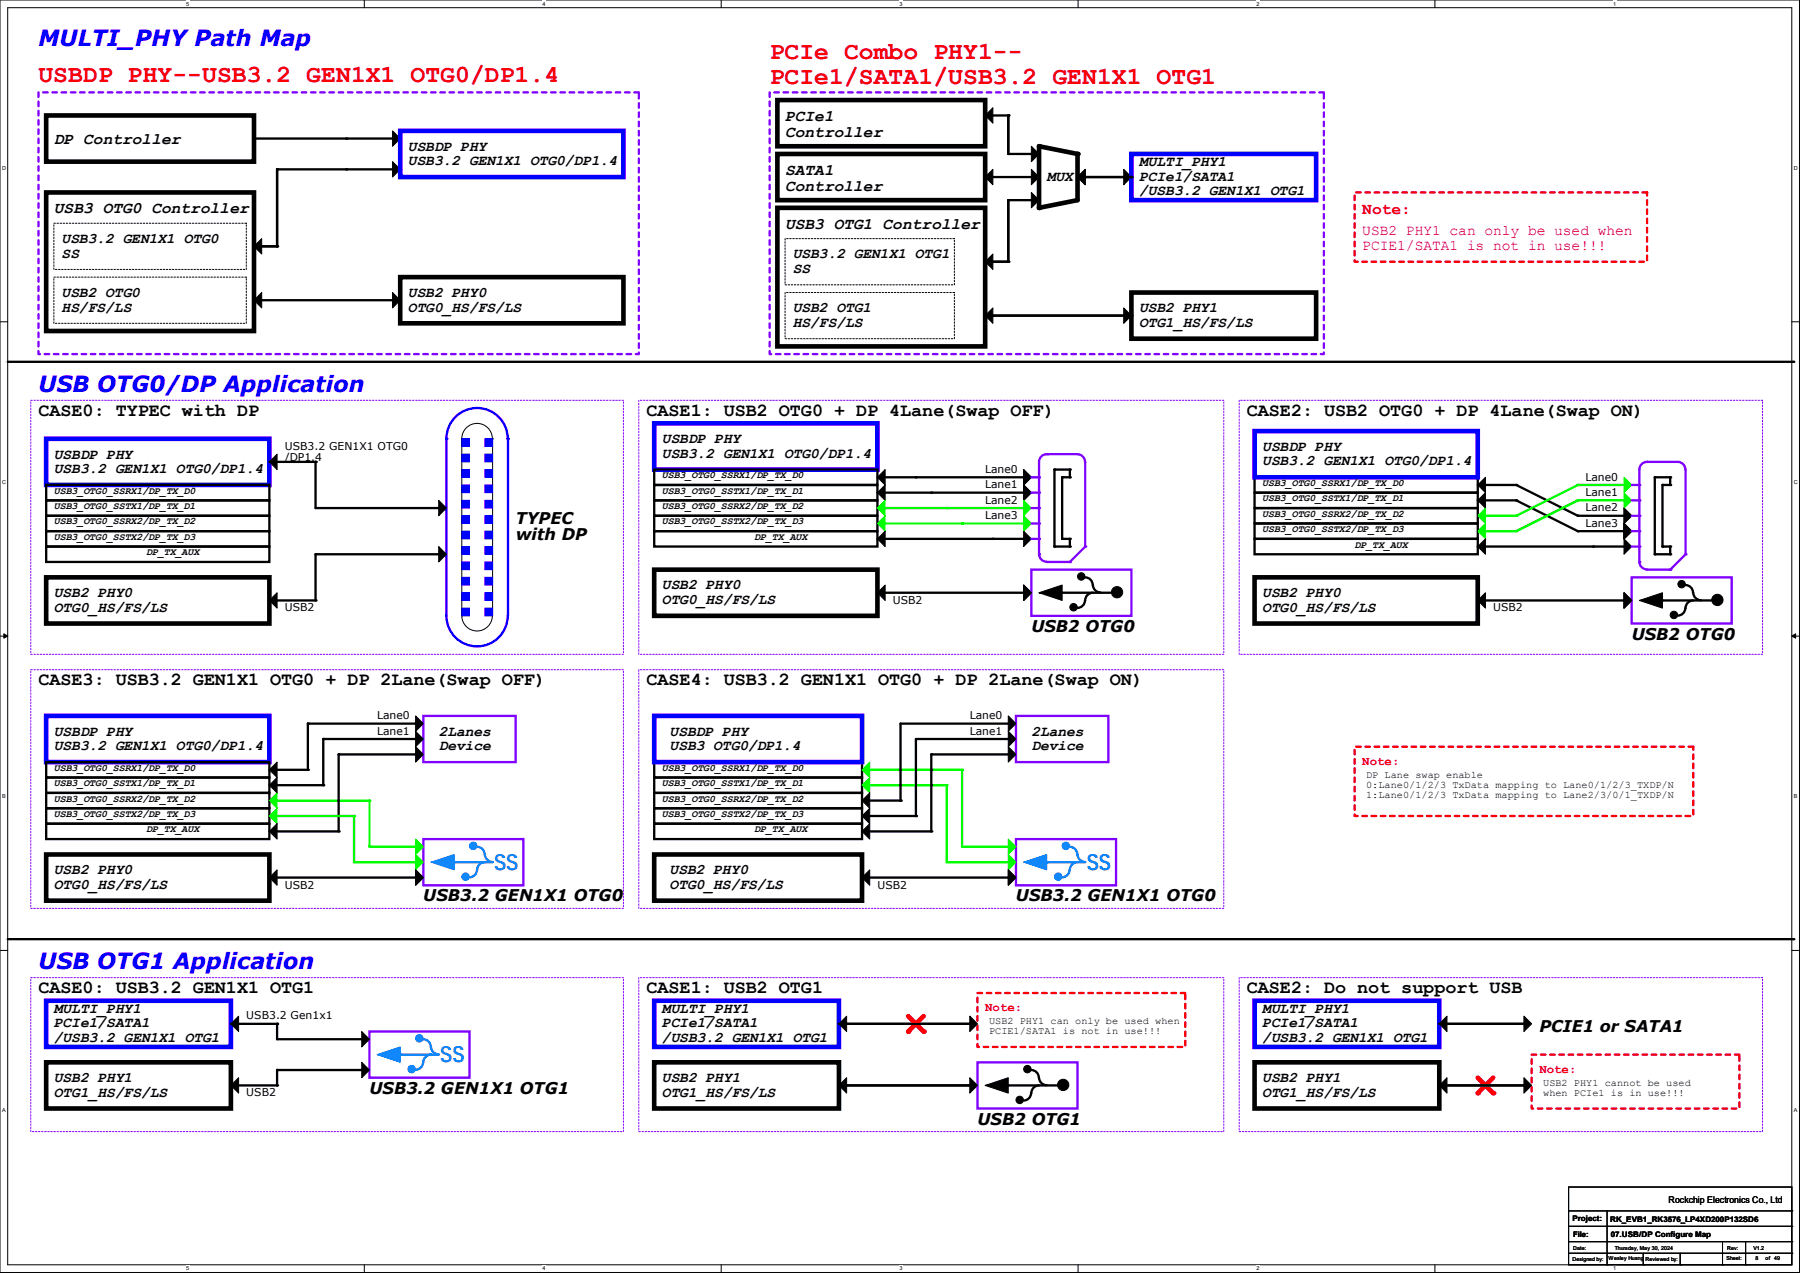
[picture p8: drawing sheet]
<svg xmlns="http://www.w3.org/2000/svg" width="297mm" height="210mm" viewBox="0 0 297 210" stroke-linecap="round" stroke-linejoin="round" font-family="sans-serif">
<path d="M0 0h296.9v209.9h-296.9zM1.3 1.3h294.4v207.4h-294.4z" fill="none" stroke="#000" stroke-width=".17"/>
<g fill="#fff">
<path d="M30.7 .1h.5v1h-.5z"/>
<path d="M30.7 208.8h.5v1h-.5z"/>
</g>
<path d="M60.1 0v1.3M60.1 208.7v1.2" fill="none" stroke="#000" stroke-width=".17"/>
<g fill="#fff">
<path d="M89.5 .1h.5v1h-.5z"/>
<path d="M89.5 208.8h.5v1h-.5z"/>
</g>
<path d="M119 0v1.3M119 208.7v1.2" fill="none" stroke="#000" stroke-width=".17"/>
<g fill="#fff">
<path d="M148.4 .1h.5v1h-.5z"/>
<path d="M148.4 208.8h.5v1h-.5z"/>
</g>
<path d="M177.9 0v1.3M177.9 208.7v1.2" fill="none" stroke="#000" stroke-width=".17"/>
<g fill="#fff">
<path d="M207.3 .1h.5v1h-.5z"/>
<path d="M207.3 208.8h.5v1h-.5z"/>
</g>
<path d="M236.8 0v1.3M236.8 208.7v1.2" fill="none" stroke="#000" stroke-width=".17"/>
<g fill="#fff">
<path d="M266.2 .1h.5v1h-.5z"/>
<path d="M266.2 208.8h.5v1h-.5z"/>
<path d="M.3 27.2h.7v1h-.7z"/>
<path d="M296 27.2h.6v1h-.6z"/>
<path d="M.3 79h.7v1h-.7z"/>
<path d="M296 79h.6v1h-.6z"/>
</g>
<path d="M0 53.1h1.3M295.7 53.1h1.2" fill="none" stroke="#000" stroke-width=".17"/>
<g fill="#fff">
<path d="M.3 130.9h.6v1h-.6z"/>
<path d="M296 130.9h.6v1h-.6z"/>
</g>
<path d="M0 104.9h1.3M295.7 104.9h1.2" fill="none" stroke="#000" stroke-width=".17"/>
<path d="M.6 104.6l.7 .3-.7 .4zM295.7 104.9l.6-.3v.7z" fill="#000" stroke="#000" stroke-width=".17"/>
<g fill="#fff">
<path d="M.3 182.7h.6v1h-.6z"/>
<path d="M296 182.7h.5v1h-.5z"/>
</g>
<path d="M0 156.8h1.3M295.7 156.8h1.2" fill="none" stroke="#000" stroke-width=".17"/>
<path d="M5.1 66h97.8v41.9h-97.8zM105.4 66h96.5v41.9h-96.5zM204.5 66h86.3v41.9h-86.3zM5.1 110.5h97.8v39.4h-97.8zM105.4 110.5h96.5v39.4h-96.5zM5.1 161.3h97.8v25.4h-97.8zM105.4 161.3h96.5v25.4h-96.5zM204.5 161.3h86.3v25.4h-86.3z" fill="none" stroke="#8000ff" stroke-width=".17" stroke-dasharray=".3 .3"/>
<path d="M6.3 15.2h99.1v43.2h-99.1zM127 15.2h91.4v43.2h-91.4z" fill="none" stroke="#8000ff" stroke-width=".38" stroke-dasharray=".8 .8"/>
<path d="M223.5 31.7h48.3v11.5h-48.3zM223.5 123.2h55.9v11.4h-55.9zM161.3 163.8h34.3v8.9h-34.3zM252.7 174h34.3v8.9h-34.3z" fill="none" stroke="#f00" stroke-width=".38" stroke-dasharray=".8 .8"/>
<g fill="none" stroke="#000" stroke-width=".38">
<path d="M162.6 19h3.8v6.4h5M41.9 22.9h24.1M66 27.9h-20.3v12.7h-3.8M163.8 29.2h6.4M171.4 33h-5v10.2h-3.8M177.8 29.2h8.9M1.3 59.7h294.6M41.9 49.5h22.9M162.6 52.1h24.1M107.9 77.5h36.9v2.5h-36.9zM207 78.7h36.8v2.6h-36.8zM7.6 87.6h36.8v2.6h-36.8z"/>
<path d="M7.6 85.1h36.8v2.5h-36.8zM7.6 82.5h36.8v2.6h-36.8zM7.6 80h36.8v2.5h-36.8zM7.6 90.2h36.8v2.5h-36.8zM107.9 80h36.9v2.5h-36.9zM107.9 87.6h36.9v2.6h-36.9zM107.9 85.1h36.9v2.5h-36.9zM107.9 82.5h36.9v2.6h-36.9zM207 86.4h36.8v2.5h-36.8zM207 83.8h36.8v2.6h-36.8zM207 81.3h36.8v2.5h-36.8zM207 88.9h36.8v2.5h-36.8z"/>
<path d="M7.6 128.3h36.8v2.5h-36.8zM7.6 135.9h36.8v2.5h-36.8zM7.6 133.3h36.8v2.6h-36.8zM7.6 125.7h36.8v2.6h-36.8zM7.6 130.8h36.8v2.5h-36.8zM107.9 130.8h34.3v2.5h-34.3zM107.9 125.7h34.3v2.6h-34.3zM107.9 133.3h34.3v2.6h-34.3zM107.9 128.3h34.3v2.5h-34.3zM107.9 135.9h34.3v2.5h-34.3z"/>
</g>
<g fill="#000">
<circle cx="166.4" cy="19" r=".19"/>
<circle cx="45.7" cy="27.9" r=".19"/>
<circle cx="57.1" cy="22.9" r=".19"/>
<circle cx="57.2" cy="27.9" r=".19"/>
<circle cx="66" cy="27.9" r=".19"/>
<circle cx="66" cy="22.9" r=".19"/>
<circle cx="166.4" cy="33" r=".19"/>
<circle cx="170.2" cy="29.2" r=".19"/>
<circle cx="171.4" cy="25.4" r=".19"/>
<circle cx="171.4" cy="34.3" r=".38"/>
<circle cx="171.4" cy="24.1" r=".38"/>
<circle cx="171.5" cy="33" r=".19"/>
<circle cx="177.8" cy="25.4" r=".38"/>
<circle cx="186.7" cy="29.2" r=".19"/>
<circle cx="45.7" cy="40.6" r=".19"/>
<circle cx="64.8" cy="49.5" r=".19"/>
<circle cx="166.4" cy="43.2" r=".19"/>
<circle cx="186.7" cy="52.1" r=".19"/>
<circle cx="295.9" cy="59.7" r=".19"/>
</g>
<g fill="none" stroke="#000" stroke-width=".76">
<path d="M7.6 19h34.3v7.7h-34.3zM128.3 16.5h34.3v7.6h-34.3zM7.6 31.7h34.3v22.9h-34.3zM128.3 25.4h34.3v7.6h-34.3zM128.3 34.3h34.3v22.8h-34.3zM171.4 24.1l6.4 1.3v7.6l-6.4 1.3zM66 45.7h36.9v7.6h-36.9zM186.7 48.3h30.5v7.6h-30.5zM7.6 95.2h36.8v7.7h-36.8zM107.9 94h36.9v7.6h-36.9zM207 95.2h36.8v7.7h-36.8zM7.6 141h36.8v7.6h-36.8z"/>
<path d="M107.9 141h34.3v7.6h-34.3zM7.6 175.3h30.5v7.6h-30.5zM107.9 175.3h30.5v7.6h-30.5zM207 175.3h30.5v7.6h-30.5z"/>
</g>
<g fill="#000" stroke="#000" stroke-width=".17">
<path d="M163.8 17.8v2.5l-1.2-1.3z" fill-rule="evenodd"/>
<path d="M64.8 21.6l1.2 1.3-1.2 1.2z" fill-rule="evenodd"/>
<path d="M64.8 26.7l1.2 1.2-1.2 1.3z" fill-rule="evenodd"/>
<path d="M163.8 27.9v2.6l-1.2-1.3z" fill-rule="evenodd"/>
<path d="M170.2 24.1l1.2 1.3-1.2 1.3z" fill-rule="evenodd"/>
<path d="M170.2 27.9l1.2 1.3-1.2 1.3z" fill-rule="evenodd"/>
<path d="M170.2 31.7l1.2 1.3-1.2 1.3z" fill-rule="evenodd"/>
<path d="M179.1 27.9v2.6l-1.3-1.3z" fill-rule="evenodd"/>
<path d="M179.1 27.9v2.6l-1.3-1.3z" fill-rule="evenodd"/>
<path d="M185.4 27.9l1.3 1.3-1.3 1.3z" fill-rule="evenodd"/>
<path d="M41.9 40.6l1.3-1.2v2.5z" fill-rule="evenodd"/>
<path d="M41.9 49.5l1.3-1.2v2.5z" fill-rule="evenodd"/>
<path d="M64.8 48.3l1.2 1.2-1.2 1.3z" fill-rule="evenodd"/>
<path d="M163.8 41.9v2.5l-1.2-1.2z" fill-rule="evenodd"/>
<path d="M163.8 50.8v2.5l-1.2-1.2z" fill-rule="evenodd"/>
<path d="M185.4 50.8l1.3 1.3-1.3 1.2z" fill-rule="evenodd"/>
</g>
<path d="M8.9 36.8h31.7v7.6h-31.7zM129.5 39.4h28v7.6h-28zM8.9 45.7h31.7v7.6h-31.7zM129.5 48.3h28v7.6h-28z" fill="none" stroke="#000" stroke-width=".17" stroke-dasharray=".3 .3"/>
<path d="M66 21.6h36.9v7.6h-36.9zM186.7 25.4h30.5v7.6h-30.5zM7.6 72.4h36.8v7.6h-36.8zM107.9 69.8h36.9v7.7h-36.9zM207 71.1h36.8v7.6h-36.8zM7.6 118.1h36.8v7.6h-36.8zM107.9 118.1h34.3v7.6h-34.3zM7.6 165.1h30.5v7.6h-30.5zM107.9 165.1h30.5v7.6h-30.5zM207 165.1h30.5v7.6h-30.5z" fill="none" stroke="#00f" stroke-width=".76"/>
<path d="M177.8 74.9h-5.1a1.25 1.25 0 0 0-1.3 1.3" fill="none" stroke="#8000ff" stroke-width=".38"/>
<circle cx="172.7" cy="74.9" r=".19" fill="#8000ff"/>
<path d="M171.4 76.2v15.2M177.8 74.9a1.25 1.25 0 0 1 1.2 1.3" fill="none" stroke="#8000ff" stroke-width=".38"/>
<circle cx="171.4" cy="91.4" r=".19" fill="#8000ff"/>
<path d="M179.1 76.2v14" fill="none" stroke="#8000ff" stroke-width=".38"/>
<circle cx="179.1" cy="90.2" r=".19" fill="#8000ff"/>
<path d="M276.9 76.2h-5.1a1.25 1.25 0 0 0-1.3 1.3" fill="none" stroke="#8000ff" stroke-width=".38"/>
<circle cx="271.8" cy="76.2" r=".19" fill="#8000ff"/>
<path d="M270.5 77.5v15.2M276.9 76.2a1.25 1.25 0 0 1 1.2 1.3" fill="none" stroke="#8000ff" stroke-width=".38"/>
<path d="M44.4 76.2l1.3-1.3v2.6z" fill-rule="evenodd" fill="#000" stroke="#000" stroke-width=".17"/>
<circle cx="270.5" cy="92.7" r=".19" fill="#8000ff"/>
<path d="M278.1 77.5v13.9" fill="none" stroke="#8000ff" stroke-width=".38"/>
<circle cx="278.1" cy="91.4" r=".19" fill="#8000ff"/>
<path d="M44.4 76.2h7.7M175.3 88.9v-10.2h1.2v-1.2h-2.5v12.7M250.2 80l10.1 5.1M274.3 90.2v-10.2h1.3v-1.3h-2.6v12.7" fill="none" stroke="#000" stroke-width=".38"/>
<g fill="#000">
<circle cx="52.1" cy="76.2" r=".19"/>
<circle cx="174" cy="77.5" r=".19"/>
<circle cx="175.3" cy="78.7" r=".19"/>
<circle cx="176.5" cy="77.5" r=".19"/>
<circle cx="176.5" cy="78.7" r=".19"/>
<circle cx="273" cy="78.7" r=".19"/>
<circle cx="275.6" cy="78.7" r=".19"/>
<circle cx="175.3" cy="88.9" r=".19"/>
<circle cx="260.4" cy="85.1" r=".19"/>
<circle cx="274.3" cy="80" r=".19"/>
<circle cx="274.3" cy="90.2" r=".19"/>
<circle cx="275.6" cy="80" r=".19"/>
</g>
<g fill="#000" stroke="#000" stroke-width=".17">
<path d="M146 77.5v2.5l-1.2-1.3z" fill-rule="evenodd"/>
<path d="M168.9 77.5l1.3 1.2-1.3 1.3z" fill-rule="evenodd"/>
<path d="M168.9 77.5l1.3 1.2-1.3 1.3z" fill-rule="evenodd"/>
<path d="M243.8 80l1.3-1.3v2.6z" fill-rule="evenodd"/>
</g>
<path d="M83.8 72.4a5.1 5.1 0 0 0-5.1-5.1 5.1 5.1 0 0 0-5 5.1v29.2a5.1 5.1 0 0 0 5 5 5.1 5.1 0 0 0 5.1-5" fill="none" stroke="#00f" stroke-width=".38"/>
<path d="M170.2 94h16.5v7.6h-16.5zM269.2 95.2h16.5v7.7h-16.5zM69.8 118.1h15.3v7.6h-15.3zM167.6 118.1h15.3v7.6h-15.3zM69.8 138.4h16.6v7.6h-16.6zM167.6 138.4h16.5v7.6h-16.5zM61 170.2h16.5v7.6h-16.5zM161.3 175.3h16.5v7.6h-16.5z" fill="none" stroke="#8000ff" stroke-width=".38"/>
<path d="M268 78.7l1.2 1.3-1.2 1.3z" fill-rule="evenodd" fill="#0f0" stroke="#0f0" stroke-width=".17"/>
<circle cx="73.7" cy="72.4" r=".19" fill="#00f"/>
<g fill="#000" stroke="#000" stroke-width=".17">
<path d="M146 80v2.5l-1.2-1.2z" fill-rule="evenodd"/>
<path d="M168.9 80l1.3 1.3-1.3 1.2z" fill-rule="evenodd"/>
<path d="M168.9 80l1.3 1.3-1.3 1.2z" fill-rule="evenodd"/>
</g>
<path d="M144.8 78.7h24.1" fill="none" stroke="#000" stroke-width=".38"/>
<g fill="#000">
<circle cx="151.1" cy="78.7" r=".19"/>
<circle cx="168.9" cy="78.7" r=".19"/>
</g>
<path d="M170.2 78.7h1.2" fill="none" stroke="#8000ff" stroke-width=".38"/>
<circle cx="171.5" cy="78.7" r=".19" fill="#8000ff"/>
<path d="M243.8 80h6.4M250.2 82.5l10.1 5.1" fill="none" stroke="#000" stroke-width=".38"/>
<g fill="#000">
<circle cx="250.2" cy="80" r=".19"/>
<circle cx="260.4" cy="87.6" r=".19"/>
</g>
<g fill="#000" stroke="#000" stroke-width=".17">
<path d="M72.4 82.5l1.3 1.3-1.3 1.3z" fill-rule="evenodd"/>
<path d="M243.8 82.5l1.3-1.2v2.5z" fill-rule="evenodd"/>
</g>
<g fill="#0f0" stroke="#0f0" stroke-width=".17">
<path d="M268 81.3l1.2 1.2-1.2 1.3z" fill-rule="evenodd"/>
<path d="M144.8 83.8l1.2-1.3v2.6z" fill-rule="evenodd"/>
<path d="M168.9 82.5l1.3 1.3-1.3 1.3z" fill-rule="evenodd"/>
</g>
<path d="M76.2 72.4v29.2M76.2 101.6h.1" fill="none" stroke="#000" stroke-width=".17"/>
<path d="M269.2 80h1.3" fill="none" stroke="#8000ff" stroke-width=".38"/>
<circle cx="270.5" cy="80" r=".19" fill="#8000ff"/>
<path d="M260.3 80h7.7" fill="none" stroke="#0f0" stroke-width=".38"/>
<circle cx="268" cy="80" r=".19" fill="#0f0"/>
<path d="M76.2 72.4a2.52 2.52 0 0 1 2.5-2.5 2.52 2.52 0 0 1 2.5 2.5M76.2 101.6a2.52 2.52 0 0 0 2.5 2.5 2.52 2.52 0 0 0 2.5-2.5" fill="none" stroke="#000" stroke-width=".17"/>
<path d="M144.8 81.3h24.1" fill="none" stroke="#000" stroke-width=".38"/>
<g fill="#000">
<circle cx="153.7" cy="81.3" r=".19"/>
<circle cx="168.9" cy="81.3" r=".19"/>
</g>
<path d="M170.2 81.3h1.2" fill="none" stroke="#8000ff" stroke-width=".38"/>
<circle cx="171.4" cy="81.3" r=".19" fill="#8000ff"/>
<g fill="#0f0" stroke="#0f0" stroke-width=".17">
<path d="M243.8 85.1l1.3-1.3v2.6z" fill-rule="evenodd"/>
<path d="M144.8 86.4l1.2-1.3v2.5z" fill-rule="evenodd"/>
<path d="M168.9 85.1l1.3 1.3-1.3 1.2z" fill-rule="evenodd"/>
</g>
<g fill="#000" stroke="#000" stroke-width=".17">
<path d="M268 83.8l1.2 1.3-1.2 1.3z" fill-rule="evenodd"/>
<path d="M268 83.8l1.2 1.3-1.2 1.3z" fill-rule="evenodd"/>
</g>
<path d="M52.1 76.2v7.6M243.8 82.5h6.4" fill="none" stroke="#000" stroke-width=".38"/>
<g fill="#000">
<circle cx="52.1" cy="76.2" r=".19"/>
<circle cx="250.2" cy="82.6" r=".19"/>
</g>
<path d="M269.2 82.5h1.3" fill="none" stroke="#8000ff" stroke-width=".38"/>
<circle cx="270.5" cy="82.6" r=".19" fill="#8000ff"/>
<path d="M260.3 82.5h7.7" fill="none" stroke="#0f0" stroke-width=".38"/>
<circle cx="268" cy="82.6" r=".19" fill="#0f0"/>
<path d="M52.1 83.8h20.3" fill="none" stroke="#000" stroke-width=".38"/>
<circle cx="72.4" cy="83.8" r=".19" fill="#000"/>
<path d="M146 83.8h10.2" fill="none" stroke="#0f0" stroke-width=".38"/>
<circle cx="156.2" cy="83.8" r=".19" fill="#0f0"/>
<path d="M170.2 83.8h1.2" fill="none" stroke="#8000ff" stroke-width=".38"/>
<circle cx="171.5" cy="83.8" r=".19" fill="#8000ff"/>
<path d="M81.3 72.4h.1M81.3 72.4v29.2M175.3 88.9h.1" fill="none" stroke="#000" stroke-width=".17"/>
<path d="M243.8 87.6l1.3-1.2v2.5z" fill-rule="evenodd" fill="#0f0" stroke="#0f0" stroke-width=".17"/>
<g fill="#000" stroke="#000" stroke-width=".17">
<path d="M144.8 88.9l1.2-1.3v2.6z" fill-rule="evenodd"/>
<path d="M268 86.4l1.2 1.2-1.2 1.3z" fill-rule="evenodd"/>
<path d="M268 86.4l1.2 1.2-1.2 1.3z" fill-rule="evenodd"/>
<path d="M268 86.4l1.2 1.2-1.2 1.3z" fill-rule="evenodd"/>
<path d="M268 86.4l1.2 1.2-1.2 1.3z" fill-rule="evenodd"/>
</g>
<path d="M175.3 88.9h1.2" fill="none" stroke="#000" stroke-width=".38"/>
<circle cx="176.5" cy="88.9" r=".19" fill="#000"/>
<path d="M179.1 90.2l-2.6 2.5" fill="none" stroke="#8000ff" stroke-width=".38"/>
<circle cx="176.5" cy="92.7" r=".19" fill="#8000ff"/>
<path d="M176.5 88.9v1.3" fill="none" stroke="#000" stroke-width=".38"/>
<circle cx="176.5" cy="90.2" r=".19" fill="#000"/>
<path d="M168.9 87.6l1.3 1.3-1.3 1.3z" fill-rule="evenodd" fill="#000" stroke="#000" stroke-width=".17"/>
<path d="M245.1 85.1h5.1" fill="none" stroke="#0f0" stroke-width=".38"/>
<circle cx="250.2" cy="85.1" r=".19" fill="#0f0"/>
<path d="M260.3 85.1h7.7" fill="none" stroke="#000" stroke-width=".38"/>
<circle cx="268" cy="85.1" r=".19" fill="#000"/>
<path d="M269.2 85.1h1.3" fill="none" stroke="#8000ff" stroke-width=".38"/>
<circle cx="270.5" cy="85.1" r=".19" fill="#8000ff"/>
<path d="M274.3 90.2h.1" fill="none" stroke="#000" stroke-width=".17"/>
<path d="M146 86.4h12.7" fill="none" stroke="#0f0" stroke-width=".38"/>
<circle cx="158.7" cy="86.4" r=".19" fill="#0f0"/>
<path d="M170.2 86.4h1.2" fill="none" stroke="#8000ff" stroke-width=".38"/>
<circle cx="171.5" cy="86.4" r=".19" fill="#8000ff"/>
<path d="M171.4 91.4a1.25 1.25 0 0 0 1.3 1.3M278.1 91.4l-2.5 2.6" fill="none" stroke="#8000ff" stroke-width=".38"/>
<path d="M174 90.2h2.5M274.3 90.2h1.3" fill="none" stroke="#000" stroke-width=".38"/>
<g fill="#000">
<circle cx="174" cy="90.2" r=".19"/>
<circle cx="275.6" cy="90.2" r=".19"/>
</g>
<path d="M243.8 90.2l1.3-1.3v2.5z" fill-rule="evenodd" fill="#000" stroke="#000" stroke-width=".17"/>
<circle cx="275.6" cy="94" r=".19" fill="#8000ff"/>
<path d="M275.6 90.2v1.2" fill="none" stroke="#000" stroke-width=".38"/>
<circle cx="275.6" cy="91.4" r=".19" fill="#000"/>
<g fill="#000" stroke="#000" stroke-width=".17">
<path d="M72.4 90.2l1.3 1.2-1.3 1.3z" fill-rule="evenodd"/>
<path d="M268 88.9l1.2 1.3-1.2 1.2z" fill-rule="evenodd"/>
</g>
<path d="M83.8 72.4v29.2" fill="none" stroke="#00f" stroke-width=".38"/>
<circle cx="83.8" cy="72.4" r=".19" fill="#00f"/>
<path d="M172.7 92.7h3.8" fill="none" stroke="#8000ff" stroke-width=".38"/>
<circle cx="176.5" cy="92.7" r=".19" fill="#8000ff"/>
<path d="M245.1 87.6h5.1" fill="none" stroke="#0f0" stroke-width=".38"/>
<circle cx="250.2" cy="87.6" r=".19" fill="#0f0"/>
<path d="M260.3 87.6h7.7" fill="none" stroke="#000" stroke-width=".38"/>
<circle cx="268" cy="87.6" r=".19" fill="#000"/>
<path d="M269.2 87.6h1.3" fill="none" stroke="#8000ff" stroke-width=".38"/>
<circle cx="270.5" cy="87.6" r=".19" fill="#8000ff"/>
<path d="M170.2 88.9h1.2M270.5 92.7a1.25 1.25 0 0 0 1.3 1.2" fill="none" stroke="#8000ff" stroke-width=".38"/>
<path d="M144.8 88.9h19M273 91.4h2.6" fill="none" stroke="#000" stroke-width=".38"/>
<g fill="#000">
<circle cx="163.8" cy="88.9" r=".19"/>
<circle cx="273" cy="91.4" r=".19"/>
</g>
<circle cx="171.4" cy="88.9" r=".19" fill="#8000ff"/>
<path d="M271.8 94h3.8" fill="none" stroke="#8000ff" stroke-width=".38"/>
<circle cx="275.6" cy="94" r=".19" fill="#8000ff"/>
<circle cx="178.4" cy="95.1" r=".61" fill="#000" stroke="#000" stroke-width=".17"/>
<path d="M243.8 90.2h19.1" fill="none" stroke="#000" stroke-width=".38"/>
<circle cx="262.9" cy="90.2" r=".19" fill="#000"/>
<path d="M269.2 90.2h1.3" fill="none" stroke="#8000ff" stroke-width=".38"/>
<circle cx="270.5" cy="90.2" r=".19" fill="#8000ff"/>
<path d="M52.1 91.4h20.3M163.8 88.9h5.1M179.1 95.2a1.25 1.25 0 0 1 1.2 1.3M180.3 96.5a1.25 1.25 0 0 0 1.3 1.2M278.1 96.5a1.25 1.25 0 0 1 1.3 1.3" fill="none" stroke="#000" stroke-width=".38"/>
<g fill="#000">
<circle cx="72.4" cy="91.4" r=".19"/>
<circle cx="168.9" cy="88.9" r=".19"/>
</g>
<g fill="#000" stroke="#000" stroke-width=".17">
<circle cx="184.3" cy="97.7" r=".93"/>
<circle cx="277.5" cy="96.4" r=".61"/>
<circle cx="283.4" cy="99" r=".93"/>
</g>
<path d="M156.2 83.8h12.7" fill="none" stroke="#0f0" stroke-width=".38"/>
<circle cx="168.9" cy="83.8" r=".19" fill="#0f0"/>
<g fill="#000" stroke="#000" stroke-width=".17">
<path d="M44.4 99.1l1.3-1.3v2.5z" fill-rule="evenodd"/>
<path d="M146 96.5v2.6l-1.2-1.3z" fill-rule="evenodd"/>
<path d="M168.9 96.5l1.3 1.3-1.3 1.3z" fill-rule="evenodd"/>
<path d="M168.9 96.5l1.3 1.3-1.3 1.3z" fill-rule="evenodd"/>
<path d="M168.9 96.5l1.3 1.3-1.3 1.3z" fill-rule="evenodd"/>
<path d="M171.4 97.8l3.9-1.3v2.6l-3.9-1.3h1.3z" fill-rule="evenodd"/>
<circle cx="177.1" cy="100.2" r=".61"/>
</g>
<path d="M175.1 97.8h8.3M179 99.1a1.25 1.25 0 0 1-1.2 1.2M180.3 97.8a1.25 1.25 0 0 0-1.2 1.3M262.9 90.2h5.1M279.4 97.8a1.25 1.25 0 0 0 1.3 1.2" fill="none" stroke="#000" stroke-width=".38"/>
<g fill="#000">
<circle cx="175.1" cy="97.8" r=".19"/>
<circle cx="268" cy="90.2" r=".19"/>
</g>
<path d="M260.3 80l-10.1 5.1" fill="none" stroke="#0f0" stroke-width=".38"/>
<circle cx="260.4" cy="80" r=".19" fill="#0f0"/>
<g fill="#000" stroke="#000" stroke-width=".17">
<path d="M243.8 99.1l1.3-1.3v2.5z" fill-rule="evenodd"/>
<path d="M268 97.8l1.2 1.3-1.2 1.2z" fill-rule="evenodd"/>
<path d="M268 97.8l1.2 1.3-1.2 1.2z" fill-rule="evenodd"/>
<path d="M268 97.8l1.2 1.3-1.2 1.2z" fill-rule="evenodd"/>
<path d="M270.5 99.1l3.8-1.3v2.5l-3.8-1.2h1.3z" fill-rule="evenodd"/>
</g>
<path d="M274.2 99.1h8.2M279.4 99.1a1.25 1.25 0 0 0-1.3 1.2" fill="none" stroke="#000" stroke-width=".38"/>
<circle cx="274.2" cy="99.1" r=".19" fill="#000"/>
<path d="M158.7 86.4h10.2" fill="none" stroke="#0f0" stroke-width=".38"/>
<circle cx="168.9" cy="86.4" r=".19" fill="#0f0"/>
<path d="M52.1 91.4v7.7M144.8 97.8h24.1M278.1 100.3a1.25 1.25 0 0 1-1.2 1.3" fill="none" stroke="#000" stroke-width=".38"/>
<circle cx="276.2" cy="101.5" r=".61" fill="#000" stroke="#000" stroke-width=".17"/>
<g fill="#000">
<circle cx="52.1" cy="91.4" r=".19"/>
<circle cx="168.9" cy="97.8" r=".19"/>
</g>
<path d="M260.3 82.5l-10.1 5.1" fill="none" stroke="#0f0" stroke-width=".38"/>
<circle cx="260.4" cy="82.6" r=".19" fill="#0f0"/>
<path d="M44.4 99.1h7.7M243.8 99.1h24.2M68.6 119.4h-17.8v7.6h-6.4M148.6 119.4h17.8M68.6 121.9h-15.3v7.6M151.1 121.9h15.3M153.7 124.5h12.7" fill="none" stroke="#000" stroke-width=".38"/>
<g fill="#000">
<circle cx="52.1" cy="99.1" r=".19"/>
<circle cx="268" cy="99.1" r=".19"/>
<circle cx="50.8" cy="119.4" r=".19"/>
<circle cx="68.6" cy="119.4" r=".19"/>
<circle cx="166.4" cy="119.4" r=".19"/>
<circle cx="50.8" cy="127" r=".19"/>
<circle cx="53.3" cy="121.9" r=".19"/>
<circle cx="68.6" cy="121.9" r=".19"/>
<circle cx="166.4" cy="121.9" r=".19"/>
<circle cx="166.4" cy="124.5" r=".19"/>
</g>
<g fill="#000" stroke="#000" stroke-width=".17">
<path d="M68.6 118.1l1.2 1.3-1.2 1.2z" fill-rule="evenodd"/>
<path d="M166.4 118.1l1.2 1.3-1.2 1.2z" fill-rule="evenodd"/>
<path d="M44.4 127l1.3-1.3v2.6z" fill-rule="evenodd"/>
<path d="M45.7 128.3v2.5l-1.3-1.3z" fill-rule="evenodd"/>
<path d="M68.6 120.6l1.2 1.3-1.2 1.3z" fill-rule="evenodd"/>
<path d="M68.6 123.2l1.2 1.3-1.2 1.2z" fill-rule="evenodd"/>
<path d="M166.4 120.6l1.2 1.3-1.2 1.3z" fill-rule="evenodd"/>
<path d="M166.4 123.2l1.2 1.3-1.2 1.2z" fill-rule="evenodd"/>
</g>
<g fill="#0f0" stroke="#0f0" stroke-width=".17">
<path d="M142.2 127l1.3-1.3v2.6z" fill-rule="evenodd"/>
<path d="M142.2 129.5l1.3-1.2v2.5z" fill-rule="evenodd"/>
</g>
<path d="M143.5 127h15.2" fill="none" stroke="#0f0" stroke-width=".38"/>
<circle cx="158.8" cy="127" r=".19" fill="#0f0"/>
<path d="M45.7 130.8v2.5l-1.3-1.2z" fill-rule="evenodd" fill="#0f0" stroke="#0f0" stroke-width=".17"/>
<path d="M142.2 132.1l1.3-1.3v2.5z" fill-rule="evenodd" fill="#000" stroke="#000" stroke-width=".17"/>
<path d="M44.4 129.5h8.9M55.9 124.5h12.7" fill="none" stroke="#000" stroke-width=".38"/>
<g fill="#000">
<circle cx="53.3" cy="129.5" r=".19"/>
<circle cx="68.6" cy="124.5" r=".19"/>
</g>
<g fill="#00f" stroke="#00f" stroke-width=".17">
<path d="M80 85.1h1.3v1.3h-1.3z" fill-rule="evenodd"/>
<path d="M80 74.9h1.3v1.3h-1.3z" fill-rule="evenodd"/>
<path d="M80 82.5h1.3v1.3h-1.3z" fill-rule="evenodd"/>
<path d="M76.2 97.8h1.3v1.3h-1.3z" fill-rule="evenodd"/>
<path d="M80 92.7h1.3v1.3h-1.3z" fill-rule="evenodd"/>
<path d="M76.2 90.2h1.3v1.2h-1.3z" fill-rule="evenodd"/>
<path d="M80 77.5h1.3v1.2h-1.3z" fill-rule="evenodd"/>
<path d="M76.2 77.5h1.3v1.2h-1.3z" fill-rule="evenodd"/>
<path d="M80 95.2h1.3v1.3h-1.3z" fill-rule="evenodd"/>
<path d="M76.2 82.5h1.3v1.3h-1.3z" fill-rule="evenodd"/>
<path d="M76.2 80h1.3v1.3h-1.3z" fill-rule="evenodd"/>
<path d="M76.2 87.6h1.3v1.3h-1.3z" fill-rule="evenodd"/>
<path d="M76.2 74.9h1.3v1.3h-1.3z" fill-rule="evenodd"/>
<path d="M80 100.3h1.3v1.3h-1.3z" fill-rule="evenodd"/>
<path d="M80 87.6h1.3v1.3h-1.3z" fill-rule="evenodd"/>
<path d="M80 80h1.3v1.3h-1.3z" fill-rule="evenodd"/>
<path d="M76.2 95.2h1.3v1.3h-1.3z" fill-rule="evenodd"/>
<path d="M80 72.4h1.3v1.3h-1.3z" fill-rule="evenodd"/>
<path d="M76.2 72.4h1.3v1.3h-1.3z" fill-rule="evenodd"/>
<path d="M80 97.8h1.3v1.3h-1.3z" fill-rule="evenodd"/>
<path d="M76.2 85.1h1.3v1.3h-1.3z" fill-rule="evenodd"/>
<path d="M80 90.2h1.3v1.2h-1.3z" fill-rule="evenodd"/>
<path d="M76.2 100.3h1.3v1.3h-1.3z" fill-rule="evenodd"/>
<path d="M76.2 92.7h1.3v1.3h-1.3z" fill-rule="evenodd"/>
</g>
<path d="M143.5 129.5h12.7" fill="none" stroke="#0f0" stroke-width=".38"/>
<circle cx="156.2" cy="129.5" r=".19" fill="#0f0"/>
<path d="M44.4 134.6l1.3-1.3v2.6z" fill-rule="evenodd" fill="#0f0" stroke="#0f0" stroke-width=".17"/>
<path d="M142.2 134.6l1.3-1.3v2.6z" fill-rule="evenodd" fill="#000" stroke="#000" stroke-width=".17"/>
<path d="M45.7 132.1h15.3" fill="none" stroke="#0f0" stroke-width=".38"/>
<circle cx="61" cy="132.1" r=".19" fill="#0f0"/>
<path d="M148.6 119.4v12.7h-5.1M55.9 124.5v12.7M153.7 124.5v12.7" fill="none" stroke="#000" stroke-width=".38"/>
<g fill="#000">
<circle cx="55.9" cy="124.5" r=".19"/>
<circle cx="148.6" cy="132.1" r=".19"/>
<circle cx="153.7" cy="124.5" r=".19"/>
</g>
<g fill="#000" stroke="#000" stroke-width=".17">
<path d="M45.7 135.9v2.5l-1.3-1.2z" fill-rule="evenodd"/>
<path d="M142.2 137.2l1.3-1.3v2.5z" fill-rule="evenodd"/>
</g>
<path d="M45.7 134.6h12.7" fill="none" stroke="#0f0" stroke-width=".38"/>
<circle cx="58.4" cy="134.6" r=".19" fill="#0f0"/>
<g fill="#0080ff" stroke="#0080ff" stroke-width=".17">
<circle cx="78.1" cy="139.6" r=".61"/>
<circle cx="175.9" cy="139.6" r=".61"/>
</g>
<path d="M151.1 121.9v12.7h-7.6" fill="none" stroke="#000" stroke-width=".38"/>
<circle cx="151.1" cy="134.6" r=".19" fill="#000"/>
<g fill="#0f0" stroke="#0f0" stroke-width=".17">
<path d="M166.4 141l1.2 1.2-1.2 1.3z" fill-rule="evenodd"/>
<path d="M68.6 138.4l1.2 1.3-1.2 1.3z" fill-rule="evenodd"/>
</g>
<path d="M78.7 139.7a1.25 1.25 0 0 1 1.3 1.3" fill="none" stroke="#0080ff" stroke-width=".38"/>
<path d="M158.7 127v12.7" fill="none" stroke="#0f0" stroke-width=".38"/>
<circle cx="158.8" cy="139.7" r=".19" fill="#0f0"/>
<path d="M176.5 139.7a1.25 1.25 0 0 1 1.3 1.3M74.9 142.2h6.4M80 141a1.25 1.25 0 0 0 1.3 1.2M177.8 141a1.25 1.25 0 0 0 1.3 1.2" fill="none" stroke="#0080ff" stroke-width=".38"/>
<path d="M44.4 137.2h11.5M143.5 137.2h10.2" fill="none" stroke="#000" stroke-width=".38"/>
<g fill="#000">
<circle cx="55.9" cy="137.2" r=".19"/>
<circle cx="153.7" cy="137.2" r=".19"/>
</g>
<g fill="#0f0" stroke="#0f0" stroke-width=".17">
<path d="M166.4 138.4l1.2 1.3-1.2 1.3z" fill-rule="evenodd"/>
<path d="M68.6 141l1.2 1.2-1.2 1.3z" fill-rule="evenodd"/>
</g>
<circle cx="74.9" cy="142.2" r=".19" fill="#0080ff"/>
<path d="M71.1 142.2l3.8-1.2v2.5l-3.8-1.3h1.3z" fill-rule="evenodd" fill="#0080ff" stroke="#0080ff" stroke-width=".17"/>
<path d="M80 142.2a1.25 1.25 0 0 0-1.3 1.3" fill="none" stroke="#0080ff" stroke-width=".38"/>
<path d="M156.2 129.5v12.7" fill="none" stroke="#0f0" stroke-width=".38"/>
<circle cx="156.2" cy="142.2" r=".19" fill="#0f0"/>
<path d="M172.7 142.2h6.4" fill="none" stroke="#0080ff" stroke-width=".38"/>
<circle cx="172.7" cy="142.2" r=".19" fill="#0080ff"/>
<g fill="#0080ff" stroke="#0080ff" stroke-width=".17">
<path d="M168.9 142.2l3.8-1.2v2.5l-3.8-1.3h1.3z" fill-rule="evenodd"/>
<circle cx="76.8" cy="144.6" r=".61"/>
</g>
<path d="M78.7 143.5a1.25 1.25 0 0 1-1.2 1.2M177.8 142.2a1.25 1.25 0 0 0-1.3 1.3" fill="none" stroke="#0080ff" stroke-width=".38"/>
<path d="M158.7 139.7h7.7" fill="none" stroke="#0f0" stroke-width=".38"/>
<circle cx="166.4" cy="139.7" r=".19" fill="#0f0"/>
<circle cx="174.6" cy="144.6" r=".61" fill="#0080ff" stroke="#0080ff" stroke-width=".17"/>
<path d="M176.5 143.5a1.25 1.25 0 0 1-1.2 1.2" fill="none" stroke="#0080ff" stroke-width=".38"/>
<g fill="#000" stroke="#000" stroke-width=".17">
<path d="M44.4 144.8l1.3-1.3v2.5z" fill-rule="evenodd"/>
<path d="M68.6 143.5l1.2 1.3-1.2 1.2z" fill-rule="evenodd"/>
<path d="M68.6 143.5l1.2 1.3-1.2 1.2z" fill-rule="evenodd"/>
<path d="M142.2 144.8l1.3-1.3v2.5z" fill-rule="evenodd"/>
<path d="M166.4 143.5l1.2 1.3-1.2 1.2z" fill-rule="evenodd"/>
<path d="M166.4 143.5l1.2 1.3-1.2 1.2z" fill-rule="evenodd"/>
</g>
<path d="M61 132.1v7.6" fill="none" stroke="#0f0" stroke-width=".38"/>
<circle cx="61" cy="139.7" r=".19" fill="#0f0"/>
<path d="M156.2 142.2h10.2" fill="none" stroke="#0f0" stroke-width=".38"/>
<circle cx="166.4" cy="142.2" r=".19" fill="#0f0"/>
<path d="M58.4 134.6v7.6" fill="none" stroke="#0f0" stroke-width=".38"/>
<circle cx="58.4" cy="142.2" r=".19" fill="#0f0"/>
<path d="M44.4 144.8h24.2M142.2 144.8h24.2" fill="none" stroke="#000" stroke-width=".38"/>
<g fill="#000">
<circle cx="68.6" cy="144.8" r=".19"/>
<circle cx="166.4" cy="144.8" r=".19"/>
</g>
<path d="M61 139.7h7.6" fill="none" stroke="#0f0" stroke-width=".38"/>
<circle cx="68.6" cy="139.7" r=".19" fill="#0f0"/>
<path d="M1.3 154.9h294.6" fill="none" stroke="#000" stroke-width=".38"/>
<circle cx="295.9" cy="154.9" r=".19" fill="#000"/>
<path d="M58.4 142.2h10.2" fill="none" stroke="#0f0" stroke-width=".38"/>
<circle cx="68.6" cy="142.2" r=".19" fill="#0f0"/>
<path d="M138.4 168.9h21.6M237.5 168.9h14" fill="none" stroke="#000" stroke-width=".38"/>
<g fill="#000">
<circle cx="160" cy="168.9" r=".19"/>
<circle cx="251.5" cy="168.9" r=".19"/>
</g>
<g fill="#000" stroke="#000" stroke-width=".17">
<path d="M39.4 167.6v2.6l-1.3-1.3z" fill-rule="evenodd"/>
<path d="M139.7 167.6v2.6l-1.3-1.3z" fill-rule="evenodd"/>
</g>
<path d="M152.4 167.6l-2.5 2.6" fill="none" stroke="#f00" stroke-width=".76"/>
<circle cx="149.9" cy="170.2" r=".38" fill="#f00"/>
<path d="M149.9 167.6l2.5 2.6" fill="none" stroke="#f00" stroke-width=".76"/>
<circle cx="152.4" cy="170.2" r=".38" fill="#f00"/>
<g fill="#000" stroke="#000" stroke-width=".17">
<path d="M59.7 170.2l1.3 1.2-1.3 1.3z" fill-rule="evenodd"/>
<path d="M160 167.6l1.3 1.3-1.3 1.3z" fill-rule="evenodd"/>
<path d="M237.5 168.9l1.3-1.3v2.6l-1.3-1.3h2.5z" fill-rule="evenodd"/>
<path d="M251.5 167.6l1.2 1.3-1.2 1.3z" fill-rule="evenodd"/>
</g>
<circle cx="69.2" cy="171.3" r=".61" fill="#0080ff" stroke="#0080ff" stroke-width=".17"/>
<path d="M66 174h6.4M69.8 171.4a1.25 1.25 0 0 1 1.3 1.3M71.1 172.7a1.25 1.25 0 0 0 1.3 1.2" fill="none" stroke="#0080ff" stroke-width=".38"/>
<path d="M38.1 168.9h7.6M138.4 168.9h21.6M138.4 179.1h21.6M237.5 168.9h14M237.5 179.1h14" fill="none" stroke="#000" stroke-width=".38"/>
<g fill="#000">
<circle cx="45.7" cy="168.9" r=".19"/>
<circle cx="160" cy="168.9" r=".19"/>
<circle cx="160" cy="179.1" r=".19"/>
<circle cx="251.5" cy="179.1" r=".19"/>
<circle cx="251.5" cy="168.9" r=".19"/>
</g>
<circle cx="66" cy="174" r=".19" fill="#0080ff"/>
<g fill="#0080ff" stroke="#0080ff" stroke-width=".17">
<path d="M62.2 174l3.8-1.3v2.6l-3.8-1.3h1.3z" fill-rule="evenodd"/>
<circle cx="67.9" cy="176.4" r=".61"/>
</g>
<path d="M69.8 175.3a1.25 1.25 0 0 1-1.2 1.2M71.1 174a1.25 1.25 0 0 0-1.3 1.3" fill="none" stroke="#0080ff" stroke-width=".38"/>
<path d="M45.7 171.4h14M166.2 179.1h8.3M170.2 176.5a1.25 1.25 0 0 1 1.2 1.3M171.4 177.8a1.25 1.25 0 0 0 1.3 1.2M171.4 179.1a1.25 1.25 0 0 0-1.2 1.2" fill="none" stroke="#000" stroke-width=".38"/>
<g fill="#000">
<circle cx="59.7" cy="171.5" r=".19"/>
<circle cx="166.2" cy="179.1" r=".19"/>
</g>
<g fill="#000" stroke="#000" stroke-width=".17">
<path d="M38.1 179.1l1.3-1.3v2.5z" fill-rule="evenodd"/>
<path d="M59.7 175.3l1.3 1.2-1.3 1.3z" fill-rule="evenodd"/>
<path d="M139.7 177.8v2.5l-1.3-1.2z" fill-rule="evenodd"/>
<path d="M160 177.8l1.3 1.3-1.3 1.2z" fill-rule="evenodd"/>
<path d="M162.6 179.1l3.8-1.3v2.5l-3.8-1.2h1.2z" fill-rule="evenodd"/>
<path d="M237.5 179.1l1.3-1.3v2.5l-1.3-1.2h2.5z" fill-rule="evenodd"/>
<circle cx="169.5" cy="176.4" r=".61"/>
<circle cx="175.4" cy="179" r=".93"/>
</g>
<path d="M246.4 177.8l-2.6 2.5" fill="none" stroke="#f00" stroke-width=".76"/>
<circle cx="243.8" cy="180.3" r=".38" fill="#f00"/>
<path d="M243.8 177.8l2.6 2.5" fill="none" stroke="#f00" stroke-width=".76"/>
<circle cx="246.4" cy="180.3" r=".38" fill="#f00"/>
<g fill="#000" stroke="#000" stroke-width=".17">
<path d="M251.5 177.8l1.2 1.3-1.2 1.2z" fill-rule="evenodd"/>
<circle cx="168.3" cy="181.5" r=".61"/>
</g>
<path d="M45.7 168.9v2.5M59.7 176.5h-14v2.6h-7.6M138.4 179.1h21.6M237.5 179.1h14M170.1 180.3a1.25 1.25 0 0 1-1.2 1.3" fill="none" stroke="#000" stroke-width=".38"/>
<g fill="#000">
<circle cx="45.7" cy="176.5" r=".19"/>
<circle cx="45.7" cy="168.9" r=".19"/>
<circle cx="45.7" cy="179.1" r=".19"/>
<circle cx="59.7" cy="176.5" r=".19"/>
<circle cx="160" cy="179.1" r=".19"/>
<circle cx="251.5" cy="179.1" r=".19"/>
</g>
<g fill="none" stroke="#000" stroke-width=".17">
<path d="M258.8 195.8h36.9v12.9h-36.9zM258.8 199.8h36.9M265.2 199.8v8.9M295.7 199.8h.1M258.8 202.3h36.9M258.8 204.9h36.9M258.8 206.8h36.9M265.2 208.7h.1M271.1 208.7h.1M271.1 206.8v1.9M277.2 208.7h.1M277.2 206.8v1.9"/>
<path d="M284.2 208.7h.1M284.2 204.9v3.8M288 208.7h.1M288 204.9v3.8M295.7 202.3h.1M295.7 204.9h.1M295.7 206.8h.1"/>
</g>
<g font-size="4.1" fill="#f00">
<text x="127" y="9.8">PCIe Combo PHY1--</text>
<text x="6.3" y="13.6">USBDP PHY--USB3.2 GEN1X1 OTG0/DP1.4</text>
<text x="127" y="13.8">PCIe1/SATA1/USB3.2 GEN1X1 OTG1</text>
</g>
<g font-size="3.7" fill="#00f">
<text x="6.3" y="7.5">MULTI_PHY Path Map</text>
<text x="6.3" y="64.7">USB OTG0/DP Application</text>
<text x="6.3" y="159.9">USB OTG1 Application</text>
</g>
<g font-size="3.7" fill="#0080ff">
<text x="81.5" y="143.3">SS</text>
<text x="179.3" y="143.3">SS</text>
<text x="72.6" y="175">SS</text>
</g>
<g font-size="3">
<text x="6.3" y="68.6">CASE0: TYPEC with DP</text>
<text x="106.7" y="68.6">CASE1: USB2 OTG0 + DP 4Lane(Swap OFF)</text>
<text x="205.7" y="68.6">CASE2: USB2 OTG0 + DP 4Lane(Swap ON)</text>
<text x="6.3" y="113">CASE3: USB3.2 GEN1X1 OTG0 + DP 2Lane(Swap OFF)</text>
<text x="106.7" y="113">CASE4: USB3.2 GEN1X1 OTG0 + DP 2Lane(Swap ON)</text>
<text x="6.3" y="163.8">CASE0: USB3.2 GEN1X1 OTG1</text>
<text x="106.7" y="163.8">CASE1: USB2 OTG1</text>
<text x="205.7" y="163.8">CASE2: Do not support USB</text>
</g>
<g font-size="2.7">
<text x="8.9" y="23.8">DP Controller</text>
<text x="129.5" y="20">PCIe1</text>
<text x="129.5" y="22.6">Controller</text>
<text x="129.5" y="28.9">SATA1</text>
<text x="8.9" y="35.2">USB3 OTG0 Controller</text>
<text x="129.5" y="31.5">Controller</text>
<text x="129.5" y="37.8">USB3 OTG1 Controller</text>
<text x="85.1" y="86.5">TYPEC</text>
<text x="85.1" y="89.2">with DP</text>
<text x="170.2" y="104.3">USB2 OTG0</text>
<text x="269.2" y="105.5">USB2 OTG0</text>
<text x="69.8" y="148.7">USB3.2 GEN1X1 OTG0</text>
<text x="167.6" y="148.7">USB3.2 GEN1X1 OTG0</text>
<text x="254" y="170.3">PCIE1 or SATA1</text>
<text x="61" y="180.5">USB3.2 GEN1X1 OTG1</text>
<text x="161.3" y="185.5">USB2 OTG1</text>
</g>
<text font-size="2.7" fill="#f00" x="224.8" y="35.3">Note:</text>
<g font-size="2.4">
<text x="67.3" y="24.8">USBDP PHY</text>
<text x="67.3" y="27.3">USB3.2 GEN1X1 OTG0/DP1.4</text>
<text x="172.7" y="29.9">MUX</text>
<text x="188" y="27.4">MULTI_PHY1</text>
<text x="188" y="29.8">PCIe1/SATA1</text>
<text x="188" y="32.2">/USB3.2 GEN1X1 OTG1</text>
<text x="10.2" y="40.1">USB3.2 GEN1X1 OTG0</text>
<text x="10.2" y="42.5">SS</text>
<text x="130.8" y="42.6">USB3.2 GEN1X1 OTG1</text>
<text x="130.8" y="45">SS</text>
<text x="10.2" y="49">USB2 OTG0</text>
<text x="10.2" y="51.4">HS/FS/LS</text>
<text x="67.3" y="49">USB2 PHY0</text>
<text x="67.3" y="51.4">OTG0_HS/FS/LS</text>
<text x="130.8" y="51.5">USB2 OTG1</text>
<text x="130.8" y="53.9">HS/FS/LS</text>
<text x="188" y="51.5">USB2 PHY1</text>
<text x="188" y="53.9">OTG1_HS/FS/LS</text>
<text x="8.9" y="75.6">USBDP PHY</text>
<text x="109.2" y="73.1">USBDP PHY</text>
<text x="109.2" y="75.5">USB3.2 GEN1X1 OTG0/DP1.4</text>
<text x="208.3" y="74.4">USBDP PHY</text>
<text x="208.3" y="76.8">USB3.2 GEN1X1 OTG0/DP1.4</text>
<text x="8.9" y="78.1">USB3.2 GEN1X1 OTG0/DP1.4</text>
<text x="8.9" y="98.5">USB2 PHY0</text>
<text x="8.9" y="100.9">OTG0_HS/FS/LS</text>
<text x="109.2" y="97.2">USB2 PHY0</text>
<text x="109.2" y="99.7">OTG0_HS/FS/LS</text>
<text x="208.3" y="98.5">USB2 PHY0</text>
<text x="208.3" y="100.9">OTG0_HS/FS/LS</text>
<text x="8.9" y="121.4">USBDP PHY</text>
<text x="8.9" y="123.8">USB3.2 GEN1X1 OTG0/DP1.4</text>
<text x="72.4" y="121.4">2Lanes</text>
<text x="72.4" y="123.8">Device</text>
<text x="110.5" y="121.4">USBDP PHY</text>
<text x="110.5" y="123.8">USB3 OTG0/DP1.4</text>
<text x="170.2" y="121.4">2Lanes</text>
<text x="170.2" y="123.8">Device</text>
<text x="8.9" y="144.2">USB2 PHY0</text>
<text x="8.9" y="146.6">OTG0_HS/FS/LS</text>
<text x="110.5" y="144.2">USB2 PHY0</text>
<text x="110.5" y="146.6">OTG0_HS/FS/LS</text>
<text x="8.9" y="167.1">MULTI_PHY1</text>
<text x="109.2" y="167.1">MULTI_PHY1</text>
<text x="208.3" y="167.1">MULTI_PHY1</text>
<text x="8.9" y="169.5">PCIe1/SATA1</text>
<text x="8.9" y="171.9">/USB3.2 GEN1X1 OTG1</text>
<text x="109.2" y="169.5">PCIe1/SATA1</text>
<text x="109.2" y="171.9">/USB3.2 GEN1X1 OTG1</text>
<text x="208.3" y="169.5">PCIe1/SATA1</text>
<text x="208.3" y="171.9">/USB3.2 GEN1X1 OTG1</text>
<text x="8.9" y="178.5">USB2 PHY1</text>
<text x="109.2" y="178.5">USB2 PHY1</text>
<text x="208.3" y="178.5">USB2 PHY1</text>
<text x="8.9" y="180.9">OTG1_HS/FS/LS</text>
<text x="109.2" y="180.9">OTG1_HS/FS/LS</text>
<text x="208.3" y="180.9">OTG1_HS/FS/LS</text>
</g>
<g font-size="2.4" fill="#f00">
<text x="224.8" y="38.8">USB2 PHY1 can only be used when</text>
<text x="224.8" y="41.2">PCIE1/SATA1 is not in use!!!</text>
</g>
<g font-size="2" fill="#f00">
<text x="224.8" y="126.2">Note:</text>
<text x="162.6" y="166.8">Note:</text>
<text x="254" y="177">Note:</text>
</g>
<g font-size="1.8">
<text x="47" y="74.2">USB3.2 GEN1X1 OTG0</text>
<text x="47" y="76">/DP1.4</text>
<text x="162.6" y="83.1">Lane2</text>
<text x="162.6" y="80.6">Lane1</text>
<text x="162.6" y="78">Lane0</text>
<text x="261.6" y="81.8">Lane1</text>
<text x="261.6" y="79.3">Lane0</text>
<text x="162.6" y="85.6">Lane3</text>
<text x="261.6" y="84.4">Lane2</text>
<text x="261.6" y="86.9">Lane3</text>
<text x="47" y="100.9">USB2</text>
<text x="147.3" y="99.6">USB2</text>
<text x="246.4" y="100.9">USB2</text>
<text x="62.2" y="118.7">Lane0</text>
<text x="160" y="118.7">Lane0</text>
<text x="62.2" y="121.2">Lane1</text>
<text x="160" y="121.2">Lane1</text>
<text x="47" y="146.6">USB2</text>
<text x="144.8" y="146.6">USB2</text>
<text x="40.6" y="168.2">USB3.2 Gen1x1</text>
<text x="40.6" y="180.9">USB2</text>
</g>
<g font-size="1.7">
<text x="8.9" y="84">USB3_OTG0_SSTX1/DP_TX_D1</text>
<text x="8.9" y="81.4">USB3_OTG0_SSRX1/DP_TX_D0</text>
<text x="109.2" y="84">USB3_OTG0_SSRX2/DP_TX_D2</text>
<text x="109.2" y="81.4">USB3_OTG0_SSTX1/DP_TX_D1</text>
<text x="109.2" y="78.9">USB3_OTG0_SSRX1/DP_TX_D0</text>
<text x="208.3" y="82.7">USB3_OTG0_SSTX1/DP_TX_D1</text>
<text x="208.3" y="80.2">USB3_OTG0_SSRX1/DP_TX_D0</text>
<text x="8.9" y="89.1">USB3_OTG0_SSTX2/DP_TX_D3</text>
<text x="8.9" y="86.5">USB3_OTG0_SSRX2/DP_TX_D2</text>
<text x="109.2" y="86.5">USB3_OTG0_SSTX2/DP_TX_D3</text>
<text x="124.5" y="89.1">DP_TX_AUX</text>
<text x="208.3" y="85.3">USB3_OTG0_SSRX2/DP_TX_D2</text>
<text x="208.3" y="87.8">USB3_OTG0_SSTX2/DP_TX_D3</text>
<text x="24.1" y="91.6">DP_TX_AUX</text>
<text x="223.5" y="90.3">DP_TX_AUX</text>
<text x="8.9" y="129.7">USB3_OTG0_SSTX1/DP_TX_D1</text>
<text x="8.9" y="127.2">USB3_OTG0_SSRX1/DP_TX_D0</text>
<text x="109.2" y="129.7">USB3_OTG0_SSTX1/DP_TX_D1</text>
<text x="109.2" y="127.2">USB3_OTG0_SSRX1/DP_TX_D0</text>
<text x="225.4" y="128.3">DP Lane swap enable</text>
<text x="225.4" y="130">0:Lane0/1/2/3 TxData mapping to Lane0/1/2/3_TXDP/N</text>
<text x="225.4" y="131.6">1:Lane0/1/2/3 TxData mapping to Lane2/3/0/1_TXDP/N</text>
<text x="8.9" y="134.8">USB3_OTG0_SSTX2/DP_TX_D3</text>
<text x="8.9" y="132.2">USB3_OTG0_SSRX2/DP_TX_D2</text>
<text x="24.1" y="137.3">DP_TX_AUX</text>
<text x="109.2" y="132.2">USB3_OTG0_SSRX2/DP_TX_D2</text>
<text x="109.2" y="134.8">USB3_OTG0_SSTX2/DP_TX_D3</text>
<text x="124.5" y="137.3">DP_TX_AUX</text>
<text x="163.2" y="169">USB2 PHY1 can only be used when</text>
<text x="163.2" y="170.6">PCIE1/SATA1 is not in use!!!</text>
<text x="254.6" y="179.1">USB2 PHY1 cannot be used</text>
<text x="254.6" y="180.8">when PCIe1 is in use!!!</text>
</g>
<text font-size="1.5" x="275.3" y="198.5">Rockchip Electronics Co., Ltd</text>
<g font-size="1.3">
<text x="259.5" y="201.5">Project:</text>
<text x="265.7" y="201.6">RK_EVB1_RK3576_LP4XD200P132SD6</text>
<text x="259.6" y="204">File:</text>
<text x="265.8" y="204.1">07.USB/DP Configure Map</text>
</g>
<g font-size=".9">
<text x="30.7" y=".9">5</text>
<text x="89.5" y=".9">4</text>
<text x="148.4" y=".9">3</text>
<text x="207.3" y=".9">2</text>
<text x="266.2" y=".9">1</text>
<text x=".3" y="28">D</text>
<text x="296" y="28">D</text>
<text x=".3" y="79.8">C</text>
<text x="296" y="79.8">C</text>
<text x=".3" y="131.7">B</text>
<text x="296" y="131.7">B</text>
<text x=".3" y="183.5">A</text>
<text x="296" y="183.5">A</text>
<text x="30.7" y="209.6">5</text>
<text x="89.5" y="209.6">4</text>
<text x="148.4" y="209.6">3</text>
<text x="207.3" y="209.6">2</text>
<text x="259.5" y="208.1">Designed by:</text>
<text x="259.6" y="206.2">Date:</text>
<text x="265.4" y="207.9">Wesley Huang Reviewed by:</text>
<text x="266.2" y="209.6">1</text>
<text x="266.5" y="206.2">Thursday, May 30, 2024</text>
<text x="284.9" y="207.9">Sheet:</text>
<text x="285" y="206.2">Rev:</text>
<text x="289.3" y="206.2">V1.2</text>
<text x="289.7" y="207.9">8</text>
<text x="291.3" y="207.9">of 49</text>
</g>
</svg>
